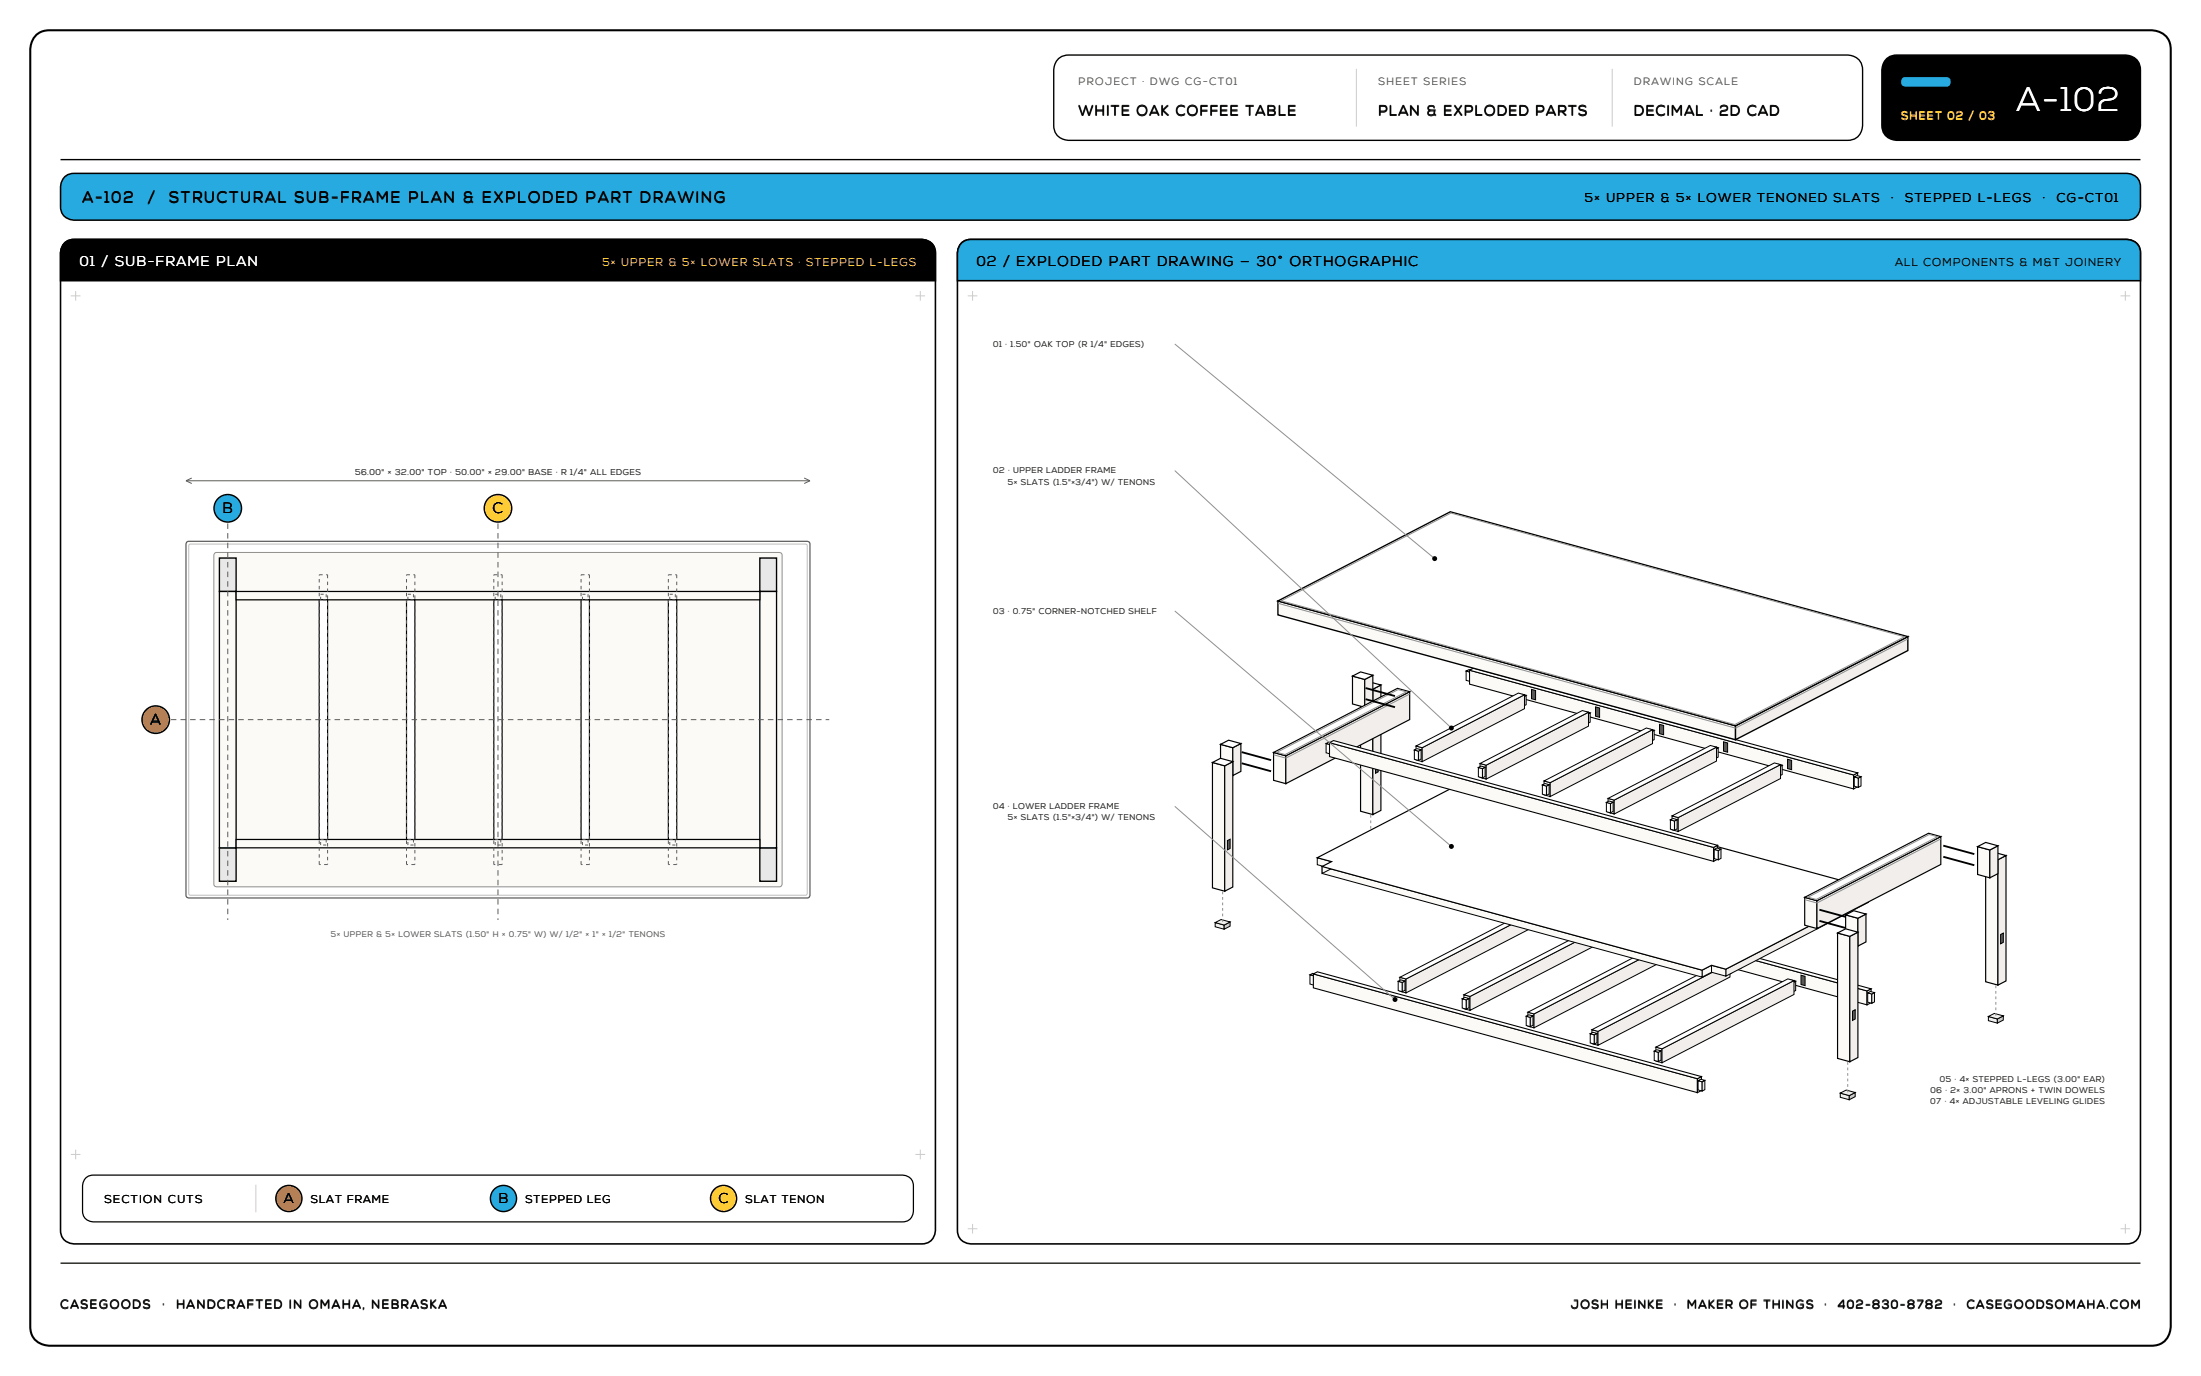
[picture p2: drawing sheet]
<svg xmlns="http://www.w3.org/2000/svg" width="564mm" height="353mm" viewBox="0 0 564 353" stroke-linecap="round" stroke-linejoin="round" font-family="sans-serif">
<path d="M9.5 8.8l.8-.5 1.1-.4 1.3-.1h539a4.8 4.8 0 0 1 5 4.9v327.4a4.8 4.8 0 0 1-5 4.9h-539a4.8 4.8 0 0 1-4.9-4.9v-327.4l.1-1.1a5.1 5.1 0 0 1 1.6-2.8z" fill="#fff" stroke="#000" stroke-width=".53"/>
<path d="M271.4 15.1l1.6-.9 1.1-.1h199.7a3.8 3.8 0 0 1 3.9 3.9v14.1a3.8 3.8 0 0 1-3.9 3.9h-199.7a3.8 3.8 0 0 1-3.9-3.9l.1-14.6a4.3 4.3 0 0 1 1.1-2.4z" fill="#fff" stroke="#000" stroke-width=".35"/>
<path d="M347.8 17.6v14.9M413.5 17.6v14.9" fill="none" stroke="#cbcbcb" stroke-width=".26"/>
<path d="M483.7 15.1l1.6-.9 1.2-.1h58.5a3.8 3.8 0 0 1 3.9 3.9v14.1a3.8 3.8 0 0 1-3.9 3.9h-58.5a3.8 3.8 0 0 1-3.9-3.9v-14.6a4.3 4.3 0 0 1 1.1-2.4z" fill="#000" stroke="#000" stroke-width=".35"/>
<path d="M487.8 20.1l.8-.3h10.6a1.25 1.25 0 0 1 1.1 1.2 1.25 1.25 0 0 1-1.1 1.2h-10.6a1.25 1.25 0 0 1-1.1-.8 1.25 1.25 0 0 1 .3-1.3z" fill="#27aae0"/>
<path d="M15.5 40.9h533.4" fill="none" stroke="#000" stroke-width=".35"/>
<path d="M16.4 45.6l.6-.6 .9-.4 1.1-.2h526.4a3.5 3.5 0 0 1 3.5 3.6v4.9a3.5 3.5 0 0 1-3.5 3.5h-526.4a3.5 3.5 0 0 1-3.5-3.5v-5.1l.2-.9z" fill="#27aae0" stroke="#000" stroke-width=".39"/>
<path d="M15.5 323.9h533.4" fill="none" stroke="#000" stroke-width=".32"/>
<path d="M16.4 62.5l.6-.6 .9-.4 1.1-.1h217.4a3.5 3.5 0 0 1 3.5 3.5v250.5a3.5 3.5 0 0 1-3.5 3.5h-217.4a3.5 3.5 0 0 1-3.5-3.5v-250.5l.2-1.1z" fill="#fff" stroke="#000" stroke-width=".41"/>
<path d="M16.4 62.5l.6-.6 .9-.4 1.1-.1h217.4a3.5 3.5 0 0 1 3.5 3.5v7.1h-224.4v-7.2l.2-1z" fill="#000" stroke="#000" stroke-width=".41"/>
<path d="M18.2 75.8h2.4M19.4 74.6v2.5M234.8 75.8h2.4M236 74.6v2.5M18.2 296h2.4M19.4 294.7v2.5M234.8 296h2.4M236 294.7v2.5" fill="none" stroke="#cbcbcb" stroke-width=".26"/>
<path d="M246.4 62.5l.6-.6 .9-.4 1.2-.1h296.3a3.5 3.5 0 0 1 3.5 3.5v250.5a3.5 3.5 0 0 1-3.5 3.5h-296.3a3.5 3.5 0 0 1-3.6-3.5v-250.5l.2-1.1z" fill="#fff" stroke="#000" stroke-width=".41"/>
<path d="M246.4 62.5l.6-.6 .9-.4 1.2-.1h296.3a3.5 3.5 0 0 1 3.5 3.5v7.1h-303.4v-7.2l.2-1z" fill="#27aae0" stroke="#000" stroke-width=".41"/>
<path d="M248.2 75.8h2.4M249.4 74.6v2.5M543.8 75.8h2.5M545 74.6v2.5M248.2 315h2.4M249.4 313.8v2.5M543.8 315h2.5M545 313.8v2.5" fill="none" stroke="#cbcbcb" stroke-width=".26"/>
<path d="M48 138.9h159.4l.3 .6-.1 90.4-.6 .3-158.9-.1-.4-.6v-90z" fill="#fff" stroke="#5c5c5c" stroke-width=".32"/>
<path d="M48.5 139.6h158.4v89.8h-158.4z" fill="none" stroke="#bdbdbd" stroke-width=".26"/>
<path d="M55.1 141.8l145.1-.1 .4 .6-.1 84.7-.6 .4-144.7-.1-.4-.6v-84.4z" fill="#fbfaf7" stroke="#8f8f8f" stroke-width=".26"/>
<path d="M56.3 143.1h4.3v8.5h-4.3z" fill="#e8e8e8"/>
<path d="M56.3 143.1h4.3v8.5h-4.3z" fill="none" stroke="#000" stroke-width=".35"/>
<path d="M194.9 143.1h4.2v8.5h-4.2z" fill="#e8e8e8"/>
<path d="M194.9 143.1h4.2v8.5h-4.2z" fill="none" stroke="#000" stroke-width=".35"/>
<path d="M56.3 217.4h4.3v8.5h-4.3z" fill="#e8e8e8"/>
<path d="M56.3 217.4h4.3v8.5h-4.3z" fill="none" stroke="#000" stroke-width=".35"/>
<path d="M194.9 217.4h4.2v8.5h-4.2z" fill="#e8e8e8"/>
<path d="M194.9 217.4h4.2v8.5h-4.2z" fill="none" stroke="#000" stroke-width=".35"/>
<path d="M56.3 151.6h4.3v65.8h-4.3z" fill="#fbfaf7"/>
<path d="M56.3 151.6h4.3v65.8h-4.3z" fill="none" stroke="#000" stroke-width=".34"/>
<path d="M194.9 151.6h4.2v65.8h-4.2z" fill="#fbfaf7"/>
<path d="M194.9 151.6h4.2v65.8h-4.2z" fill="none" stroke="#000" stroke-width=".34"/>
<path d="M60.6 151.6h134.3v2.2h-134.3z" fill="#fbfaf7"/>
<path d="M60.6 151.6h134.3v2.2h-134.3z" fill="none" stroke="#000" stroke-width=".32"/>
<path d="M60.6 215.2h134.3v2.2h-134.3z" fill="#fbfaf7"/>
<path d="M60.6 215.2h134.3v2.2h-134.3z" fill="none" stroke="#000" stroke-width=".32"/>
<path d="M81.9 153.8h2.1v61.4h-2.1z" fill="#fff"/>
<path d="M81.9 153.8h2.1v61.4h-2.1z" fill="none" stroke="#000" stroke-width=".3"/>
<path d="M82.2 152.4h1.5M82.2 153.8v-1.4M83.7 152.4v1.4M83.7 153.8h-1.5M82.2 215.2h1.5M82.2 216.6v-1.4M83.7 215.2v1.4M83.7 216.6h-1.5" fill="none" stroke="#5c5c5c" stroke-width=".26" stroke-dasharray=".8 .6" stroke-linecap="butt"/>
<path d="M104.3 153.8h2.1v61.4h-2.1z" fill="#fff"/>
<path d="M104.3 153.8h2.1v61.4h-2.1z" fill="none" stroke="#000" stroke-width=".3"/>
<path d="M104.6 152.4h1.4M104.6 153.8v-1.4M106 152.4v1.4M106 153.8h-1.4M104.6 215.2h1.4M104.6 216.6v-1.4M106 215.2v1.4M106 216.6h-1.4" fill="none" stroke="#5c5c5c" stroke-width=".26" stroke-dasharray=".8 .6" stroke-linecap="butt"/>
<path d="M126.6 153.8h2.2v61.4h-2.2z" fill="#fff"/>
<path d="M126.6 153.8h2.2v61.4h-2.2z" fill="none" stroke="#000" stroke-width=".3"/>
<path d="M127 152.4h1.4M127 153.8v-1.4M128.4 152.4v1.4M128.4 153.8h-1.4M127 215.2h1.4M127 216.6v-1.4M128.4 215.2v1.4M128.4 216.6h-1.4" fill="none" stroke="#5c5c5c" stroke-width=".26" stroke-dasharray=".8 .6" stroke-linecap="butt"/>
<path d="M149 153.8h2.2v61.4h-2.2z" fill="#fff"/>
<path d="M149 153.8h2.2v61.4h-2.2z" fill="none" stroke="#000" stroke-width=".3"/>
<path d="M149.4 152.4h1.4M149.4 153.8v-1.4M150.8 152.4v1.4M150.8 153.8h-1.4M149.4 215.2h1.4M149.4 216.6v-1.4M150.8 215.2v1.4M150.8 216.6h-1.4" fill="none" stroke="#5c5c5c" stroke-width=".26" stroke-dasharray=".8 .6" stroke-linecap="butt"/>
<path d="M171.4 153.8h2.1v61.4h-2.1z" fill="#fff"/>
<path d="M171.4 153.8h2.1v61.4h-2.1z" fill="none" stroke="#000" stroke-width=".3"/>
<path d="M171.8 152.4h1.4M171.8 153.8v-1.4M173.2 152.4v1.4M173.2 153.8h-1.4M171.8 215.2h1.4M171.8 216.6v-1.4M173.2 215.2v1.4M173.2 216.6h-1.4" fill="none" stroke="#5c5c5c" stroke-width=".26" stroke-dasharray=".8 .6" stroke-linecap="butt"/>
<g fill="none" stroke="#5c5c5c" stroke-width=".26" stroke-dasharray=".9 .9" stroke-linecap="butt">
<path d="M81.9 147.4h2.1M84 147.4v74.3M104.3 147.4h2.1M106.4 147.4v74.3M126.6 147.4h2.2M128.8 147.4v74.3M149 147.4h2.2M151.2 147.4v74.3M171.4 147.4h2.1M173.5 147.4v74.3M81.9 221.7v-74.3M84 221.7h-2.1"/>
<path d="M104.3 221.7v-74.3M106.4 221.7h-2.1M126.6 221.7v-74.3M128.8 221.7h-2.2M149 221.7v-74.3M151.2 221.7h-2.2M171.4 221.7v-74.3M173.5 221.7h-2.1"/>
</g>
<circle cx="39.9" cy="184.5" r="3.5" fill="#ef6922" stroke="#000" stroke-width=".37"/>
<path d="M43.8 184.5h168.9" fill="none" stroke="#5c5c5c" stroke-width=".26" stroke-dasharray="1.4 1.1" stroke-linecap="butt"/>
<circle cx="58.4" cy="130.3" r="3.5" fill="#27aae0" stroke="#000" stroke-width=".37"/>
<path d="M58.4 134.2v101.7" fill="none" stroke="#5c5c5c" stroke-width=".26" stroke-dasharray="1.4 1.1" stroke-linecap="butt"/>
<circle cx="127.7" cy="130.3" r="3.5" fill="#fdcb33" stroke="#000" stroke-width=".37"/>
<path d="M127.7 134.2v101.7" fill="none" stroke="#5c5c5c" stroke-width=".26" stroke-dasharray="1.4 1.1" stroke-linecap="butt"/>
<path d="M47.7 123.3h160M47.7 123.3l1.5 .7M49.2 122.6l-1.5 .7M206.2 122.6l1.5 .7M207.7 123.3l-1.5 .7" fill="none" stroke="#5c5c5c" stroke-width=".26"/>
<path d="M21.9 302.2l1.2-.8 .9-.1h207.4a2.76 2.76 0 0 1 2.8 2.8v6.3a2.76 2.76 0 0 1-2.8 2.9h-207.4a2.76 2.76 0 0 1-2.8-2.9v-6.4l.1-.8z" fill="#fff" stroke="#000" stroke-width=".32"/>
<path d="M65.6 303.7v7.1" fill="none" stroke="#cbcbcb" stroke-width=".26"/>
<circle cx="74.1" cy="307.3" r="3.4" fill="#ef6922" stroke="#000" stroke-width=".37"/>
<circle cx="129.1" cy="307.3" r="3.4" fill="#27aae0" stroke="#000" stroke-width=".37"/>
<circle cx="185.6" cy="307.3" r="3.4" fill="#fdcb33" stroke="#000" stroke-width=".37"/>
<path d="M348.9 175.8l3.2 .9v32.1l-3.2-.8z" fill="#fbfaf7" stroke="#000" stroke-width=".3"/>
<path d="M352.1 176.7l2-1.1v32.2l-2 1z" fill="#f1eeeb" stroke="#000" stroke-width=".3"/>
<path d="M348.9 175.8l2.1-1 3.1 .8-2 1.1z" fill="#fff" stroke="#000" stroke-width=".3"/>
<path d="M346.8 173.3l3.2 .9v7.1l-3.2-.8z" fill="#fbfaf7" stroke="#000" stroke-width=".3"/>
<path d="M350 174.2l2.1-1.1v7.2l-2.1 1z" fill="#f1eeeb" stroke="#000" stroke-width=".3"/>
<path d="M346.8 173.3l2.1-1 3.2 .8-2.1 1.1z" fill="#fff" stroke="#000" stroke-width=".3"/>
<path d="M352.7 195.9l.7-.4v2.4l-.7 .3z" fill="#5c5c5c" stroke="#000" stroke-width=".26"/>
<path d="M349.6 216.9l2.3 .6v1.1l-2.3-.6z" fill="#edf0f2" stroke="#000" stroke-width=".26"/>
<path d="M351.9 217.5l1.5-.8v1.1l-1.5 .8z" fill="#cbcbcb" stroke="#000" stroke-width=".26"/>
<path d="M349.6 216.9l1.5-.8 2.3 .6-1.5 .8z" fill="#edf0f2" stroke="#000" stroke-width=".26"/>
<path d="M351.5 216.7v-8.3" fill="none" stroke="#8f8f8f" stroke-width=".26" stroke-dasharray=".7 .7" stroke-linecap="butt"/>
<path d="M509.2 219.6l3.2 .8v32.2l-3.2-.9z" fill="#fbfaf7" stroke="#000" stroke-width=".3"/>
<path d="M512.4 220.4l2-1.1v32.2l-2 1.1z" fill="#f1eeeb" stroke="#000" stroke-width=".3"/>
<path d="M509.2 219.6l2.1-1.1 3.1 .8-2 1.1z" fill="#fff" stroke="#000" stroke-width=".3"/>
<path d="M507.1 217.1l3.2 .8v7.2l-3.2-.9z" fill="#fbfaf7" stroke="#000" stroke-width=".3"/>
<path d="M510.3 217.9l2.1-1.1v7.2l-2.1 1.1z" fill="#f1eeeb" stroke="#000" stroke-width=".3"/>
<path d="M507.1 217.1l2.1-1.1 3.2 .8-2.1 1.1z" fill="#fff" stroke="#000" stroke-width=".3"/>
<path d="M513.1 239.6l.6-.4v2.4l-.6 .4z" fill="#5c5c5c" stroke="#000" stroke-width=".26"/>
<path d="M509.9 260.6l2.3 .6v1.1l-2.3-.6z" fill="#edf0f2" stroke="#000" stroke-width=".26"/>
<path d="M512.2 261.2l1.5-.8v1.1l-1.5 .8z" fill="#cbcbcb" stroke="#000" stroke-width=".26"/>
<path d="M509.9 260.6l1.5-.8 2.3 .6-1.5 .8z" fill="#edf0f2" stroke="#000" stroke-width=".26"/>
<path d="M511.8 260.4v-8.3" fill="none" stroke="#8f8f8f" stroke-width=".26" stroke-dasharray=".7 .7" stroke-linecap="butt"/>
<path d="M379.4 227.4l1.1 .3v2.4l-1.1-.3z" fill="#fff" stroke="#000" stroke-width=".26"/>
<path d="M380.5 227.7l.7-.4v2.4l-.7 .4z" fill="#e8e8e8" stroke="#000" stroke-width=".26"/>
<path d="M379.4 227.4l.7-.3 1.1 .2-.7 .4z" fill="#fff" stroke="#000" stroke-width=".26"/>
<path d="M380.3 227.2l98.5 26.8v3.6l-98.5-26.8z" fill="#fbfaf7" stroke="#000" stroke-width=".28"/>
<path d="M478.8 254l1-.5v3.6l-1 .5z" fill="#f1eeeb" stroke="#000" stroke-width=".28"/>
<path d="M380.3 227.2l1-.5 98.5 26.8-1 .5z" fill="#fff" stroke="#000" stroke-width=".28"/>
<path d="M479 254.6l1 .2v2.4l-1-.3z" fill="#fff" stroke="#000" stroke-width=".26"/>
<path d="M480 254.8l.7-.3v2.4l-.7 .3z" fill="#e8e8e8" stroke="#000" stroke-width=".26"/>
<path d="M479 254.6l.7-.4 1 .3-.7 .3z" fill="#fff" stroke="#000" stroke-width=".26"/>
<g fill="#5c5c5c" stroke="#000" stroke-width=".26">
<path d="M396.2 232.1l1.1 .3v2.4l-1.1-.3z"/>
<path d="M412.6 236.6l1.1 .3v2.4l-1.1-.3z"/>
<path d="M429 241.1l1.1 .3v2.3l-1.1-.2z"/>
<path d="M445.4 245.6l1.1 .2v2.4l-1.1-.3z"/>
<path d="M461.9 250l1 .3v2.4l-1-.3z"/>
</g>
<path d="M393.1 233.7l1 .3v2.4l-1-.3z" fill="#fff" stroke="#000" stroke-width=".26"/>
<path d="M394.1 234l.7-.3v2.3l-.7 .4z" fill="#e8e8e8" stroke="#000" stroke-width=".26"/>
<path d="M393.1 233.7l.7-.3 1 .3-.7 .3z" fill="#fff" stroke="#000" stroke-width=".26"/>
<path d="M359 250.6l1.6 .4v3.6l-1.6-.5z" fill="#fbfaf7" stroke="#000" stroke-width=".26"/>
<path d="M360.6 251l33.8-17.5v3.6l-33.8 17.5z" fill="#f1eeeb" stroke="#000" stroke-width=".26"/>
<g fill="#fff" stroke="#000" stroke-width=".26">
<path d="M359 250.6l33.8-17.5 1.6 .4-33.8 17.5z"/>
<path d="M358.6 251.6l1 .3v2.4l-1-.3z"/>
</g>
<path d="M359.6 251.9l.7-.4v2.4l-.7 .4z" fill="#e8e8e8" stroke="#000" stroke-width=".26"/>
<g fill="#fff" stroke="#000" stroke-width=".26">
<path d="M358.6 251.6l.7-.4 1 .3-.7 .4z"/>
<path d="M409.5 238.2l1.1 .3v2.4l-1.1-.3z"/>
</g>
<path d="M410.6 238.5l.7-.4v2.4l-.7 .4z" fill="#e8e8e8" stroke="#000" stroke-width=".26"/>
<path d="M409.5 238.2l.7-.4 1.1 .3-.7 .4z" fill="#fff" stroke="#000" stroke-width=".26"/>
<path d="M375.4 255l1.6 .5v3.5l-1.6-.4z" fill="#fbfaf7" stroke="#000" stroke-width=".26"/>
<path d="M377 255.5l33.8-17.5v3.5l-33.8 17.5z" fill="#f1eeeb" stroke="#000" stroke-width=".26"/>
<g fill="#fff" stroke="#000" stroke-width=".26">
<path d="M375.4 255l33.9-17.5 1.5 .5-33.8 17.5z"/>
<path d="M375 256.1l1 .2v2.4l-1-.3z"/>
</g>
<path d="M376 256.3l.7-.3v2.4l-.7 .3z" fill="#e8e8e8" stroke="#000" stroke-width=".26"/>
<g fill="#fff" stroke="#000" stroke-width=".26">
<path d="M375 256.1l.7-.4 1 .3-.7 .3z"/>
<path d="M425.9 242.7l1.1 .3v2.3l-1.1-.2z"/>
</g>
<path d="M427 243l.7-.4v2.4l-.7 .3z" fill="#e8e8e8" stroke="#000" stroke-width=".26"/>
<path d="M425.9 242.7l.7-.4 1.1 .3-.7 .4z" fill="#fff" stroke="#000" stroke-width=".26"/>
<path d="M391.8 259.5l1.6 .4v3.6l-1.6-.4z" fill="#fbfaf7" stroke="#000" stroke-width=".26"/>
<path d="M393.4 259.9l33.8-17.5v3.6l-33.8 17.5z" fill="#f1eeeb" stroke="#000" stroke-width=".26"/>
<g fill="#fff" stroke="#000" stroke-width=".26">
<path d="M391.8 259.5l33.9-17.5 1.5 .4-33.8 17.5z"/>
<path d="M391.4 260.5l1 .3v2.4l-1-.3z"/>
</g>
<path d="M392.4 260.8l.7-.3v2.3l-.7 .4z" fill="#e8e8e8" stroke="#000" stroke-width=".26"/>
<g fill="#fff" stroke="#000" stroke-width=".26">
<path d="M391.4 260.5l.7-.3 1 .3-.7 .3z"/>
<path d="M442.3 247.2l1.1 .2v2.4l-1.1-.3z"/>
</g>
<path d="M443.4 247.4l.7-.3v2.4l-.7 .3z" fill="#e8e8e8" stroke="#000" stroke-width=".26"/>
<path d="M442.3 247.2l.7-.4 1.1 .3-.7 .3z" fill="#fff" stroke="#000" stroke-width=".26"/>
<path d="M408.2 264l1.6 .4v3.6l-1.6-.4z" fill="#fbfaf7" stroke="#000" stroke-width=".26"/>
<path d="M409.8 264.4l33.8-17.5v3.6l-33.8 17.5z" fill="#f1eeeb" stroke="#000" stroke-width=".26"/>
<g fill="#fff" stroke="#000" stroke-width=".26">
<path d="M408.2 264l33.9-17.5 1.5 .4-33.8 17.5z"/>
<path d="M407.8 265l1.1 .3v2.4l-1.1-.3z"/>
</g>
<path d="M408.9 265.3l.7-.4v2.4l-.7 .4z" fill="#e8e8e8" stroke="#000" stroke-width=".26"/>
<g fill="#fff" stroke="#000" stroke-width=".26">
<path d="M407.8 265l.7-.3 1.1 .2-.7 .4z"/>
<path d="M458.8 251.6l1 .3v2.4l-1-.3z"/>
</g>
<path d="M459.8 251.9l.7-.3v2.3l-.7 .4z" fill="#e8e8e8" stroke="#000" stroke-width=".26"/>
<path d="M458.8 251.6l.6-.3 1.1 .3-.7 .3z" fill="#fff" stroke="#000" stroke-width=".26"/>
<path d="M424.7 268.5l1.5 .4v3.6l-1.5-.5z" fill="#fbfaf7" stroke="#000" stroke-width=".26"/>
<path d="M426.2 268.9l33.9-17.5v3.6l-33.9 17.5z" fill="#f1eeeb" stroke="#000" stroke-width=".26"/>
<g fill="#fff" stroke="#000" stroke-width=".26">
<path d="M424.7 268.5l33.8-17.5 1.6 .4-33.9 17.5z"/>
<path d="M424.2 269.5l1.1 .3v2.4l-1.1-.3z"/>
</g>
<path d="M425.3 269.8l.7-.4v2.4l-.7 .4z" fill="#e8e8e8" stroke="#000" stroke-width=".26"/>
<g fill="#fff" stroke="#000" stroke-width=".26">
<path d="M424.2 269.5l.7-.4 1.1 .3-.7 .4z"/>
<path d="M335.9 249.9l1.1 .3v2.4l-1.1-.3z"/>
</g>
<path d="M337 250.2l.7-.4v2.4l-.7 .4z" fill="#e8e8e8" stroke="#000" stroke-width=".26"/>
<path d="M335.9 249.9l.7-.3 1.1 .2-.7 .4z" fill="#fff" stroke="#000" stroke-width=".26"/>
<path d="M336.8 249.7l98.5 26.9v3.5l-98.5-26.8z" fill="#fbfaf7" stroke="#000" stroke-width=".28"/>
<path d="M435.3 276.6l1-.6v3.6l-1 .5z" fill="#f1eeeb" stroke="#000" stroke-width=".28"/>
<path d="M336.8 249.7l1-.5 98.5 26.8-1 .6z" fill="#fff" stroke="#000" stroke-width=".28"/>
<path d="M435.5 277.1l1 .2v2.4l-1-.3z" fill="#fff" stroke="#000" stroke-width=".26"/>
<path d="M436.5 277.3l.7-.3v2.4l-.7 .3z" fill="#e8e8e8" stroke="#000" stroke-width=".26"/>
<path d="M435.5 277.1l.7-.4 1 .3-.7 .3z" fill="#fff" stroke="#000" stroke-width=".26"/>
<path d="M442.6 248.5l36.6-19v1.8l-36.6 19z" fill="#f1eeeb" stroke="#000" stroke-width=".26"/>
<g fill="#fbfaf7" stroke="#000" stroke-width=".26">
<path d="M438.9 247.5l3.7 1v1.8l-3.7-1z"/>
<path d="M436.5 248.7l2.4-1.2v1.8l-2.4 1.2z"/>
<path d="M339.1 222.2l97.4 26.5v1.8l-97.4-26.6z"/>
<path d="M339.1 222.2l2.4-1.3v1.8l-2.4 1.2z"/>
<path d="M337.8 219.9l3.7 1v1.8l-3.7-1z"/>
</g>
<path d="M337.8 219.9l36.6-18.9 3.7 1 2.4-1.3 97.4 26.6-2.4 1.2 3.7 1-36.6 19-3.7-1-2.4 1.2-97.4-26.5 2.4-1.3z" fill="#fff" stroke="#000" stroke-width=".3"/>
<path d="M326.6 192.9l3.1 .9v7.1l-3.1-.8z" fill="#fbfaf7" stroke="#000" stroke-width=".3"/>
<path d="M329.7 193.8l31.8-16.5v7.2l-31.8 16.4z" fill="#f1eeeb" stroke="#000" stroke-width=".3"/>
<path d="M326.6 192.9l31.8-16.4 3.1 .8-31.8 16.5z" fill="#fff" stroke="#000" stroke-width=".3"/>
<path d="M361.5 177.9l-31.8 16.5-3.1-.9M327.5 192.9l31-16.1 2.1 .6-31 16z" fill="none" stroke="#8f8f8f" stroke-width=".26"/>
<path d="M350.2 179.3l7.5 2M350.2 176.4l7.5 2.1M318.4 195.7l7.6 2M318.4 192.8l7.6 2.1" fill="none" stroke="#000" stroke-width=".48"/>
<path d="M376 172l1 .3v2.4l-1-.3z" fill="#fff" stroke="#000" stroke-width=".26"/>
<path d="M377 172.3l.7-.3v2.4l-.7 .3z" fill="#e8e8e8" stroke="#000" stroke-width=".26"/>
<path d="M376 172l.7-.3 1 .3-.7 .3z" fill="#fff" stroke="#000" stroke-width=".26"/>
<path d="M376.9 171.8l98.5 26.9v3.6l-98.5-26.9z" fill="#fbfaf7" stroke="#000" stroke-width=".28"/>
<path d="M475.4 198.7l1-.5v3.5l-1 .6z" fill="#f1eeeb" stroke="#000" stroke-width=".28"/>
<path d="M376.9 171.8l1-.5 98.5 26.9-1 .5z" fill="#fff" stroke="#000" stroke-width=".28"/>
<path d="M475.5 199.2l1.1 .3v2.4l-1.1-.3z" fill="#fff" stroke="#000" stroke-width=".26"/>
<path d="M476.6 199.5l.7-.4v2.4l-.7 .4z" fill="#e8e8e8" stroke="#000" stroke-width=".26"/>
<path d="M475.5 199.2l.7-.4 1.1 .3-.7 .4z" fill="#fff" stroke="#000" stroke-width=".26"/>
<g fill="#5c5c5c" stroke="#000" stroke-width=".26">
<path d="M392.8 176.8l1 .2v2.4l-1-.3z"/>
<path d="M409.2 181.2l1 .3v2.4l-1-.3z"/>
<path d="M425.6 185.7l1 .3v2.4l-1-.3z"/>
<path d="M442 190.2l1 .3v2.4l-1-.3z"/>
<path d="M458.4 194.7l1.1 .2v2.4l-1.1-.3z"/>
</g>
<path d="M389.6 178.4l1.1 .2v2.4l-1.1-.3z" fill="#fff" stroke="#000" stroke-width=".26"/>
<path d="M390.7 178.6l.7-.3v2.4l-.7 .3z" fill="#e8e8e8" stroke="#000" stroke-width=".26"/>
<path d="M389.6 178.4l.7-.4 1.1 .3-.7 .3z" fill="#fff" stroke="#000" stroke-width=".26"/>
<path d="M363.1 191.3l1.6 .4v3.6l-1.6-.5z" fill="#fbfaf7" stroke="#000" stroke-width=".26"/>
<path d="M364.7 191.7l26.3-13.6v3.6l-26.3 13.6z" fill="#f1eeeb" stroke="#000" stroke-width=".26"/>
<g fill="#fff" stroke="#000" stroke-width=".26">
<path d="M363.1 191.3l26.3-13.6 1.6 .4-26.3 13.6z"/>
<path d="M362.7 192.3l1.1 .3v2.4l-1.1-.3z"/>
</g>
<path d="M363.8 192.6l.7-.4v2.4l-.7 .4z" fill="#e8e8e8" stroke="#000" stroke-width=".26"/>
<g fill="#fff" stroke="#000" stroke-width=".26">
<path d="M362.7 192.3l.7-.4 1.1 .3-.7 .4z"/>
<path d="M406.1 182.8l1 .3v2.4l-1-.3z"/>
</g>
<path d="M407.1 183.1l.7-.3v2.3l-.7 .4z" fill="#e8e8e8" stroke="#000" stroke-width=".26"/>
<path d="M406.1 182.8l.6-.3 1.1 .3-.7 .3z" fill="#fff" stroke="#000" stroke-width=".26"/>
<path d="M379.6 195.7l1.5 .5v3.5l-1.5-.4z" fill="#fbfaf7" stroke="#000" stroke-width=".26"/>
<path d="M381.1 196.2l26.3-13.6v3.6l-26.3 13.5z" fill="#f1eeeb" stroke="#000" stroke-width=".26"/>
<g fill="#fff" stroke="#000" stroke-width=".26">
<path d="M379.6 195.7l26.2-13.5 1.6 .4-26.3 13.6z"/>
<path d="M379.1 196.8l1.1 .3v2.3l-1.1-.2z"/>
</g>
<path d="M380.2 197.1l.7-.4v2.4l-.7 .3z" fill="#e8e8e8" stroke="#000" stroke-width=".26"/>
<g fill="#fff" stroke="#000" stroke-width=".26">
<path d="M379.1 196.8l.7-.4 1.1 .3-.7 .4z"/>
<path d="M422.5 187.3l1 .3v2.4l-1-.3z"/>
</g>
<path d="M423.5 187.6l.7-.4v2.4l-.7 .4z" fill="#e8e8e8" stroke="#000" stroke-width=".26"/>
<path d="M422.5 187.3l.7-.3 1 .2-.7 .4z" fill="#fff" stroke="#000" stroke-width=".26"/>
<path d="M396 200.2l1.5 .4v3.6l-1.5-.4z" fill="#fbfaf7" stroke="#000" stroke-width=".26"/>
<path d="M397.5 200.6l26.3-13.5v3.5l-26.3 13.6z" fill="#f1eeeb" stroke="#000" stroke-width=".26"/>
<g fill="#fff" stroke="#000" stroke-width=".26">
<path d="M396 200.2l26.2-13.6 1.6 .5-26.3 13.5z"/>
<path d="M395.5 201.2l1.1 .3v2.4l-1.1-.3z"/>
</g>
<path d="M396.6 201.5l.7-.3v2.4l-.7 .3z" fill="#e8e8e8" stroke="#000" stroke-width=".26"/>
<g fill="#fff" stroke="#000" stroke-width=".26">
<path d="M395.5 201.2l.7-.3 1.1 .3-.7 .3z"/>
<path d="M438.9 191.8l1 .3v2.4l-1-.3z"/>
</g>
<path d="M439.9 192.1l.7-.4v2.4l-.7 .4z" fill="#e8e8e8" stroke="#000" stroke-width=".26"/>
<path d="M438.9 191.8l.7-.4 1 .3-.7 .4z" fill="#fff" stroke="#000" stroke-width=".26"/>
<path d="M412.4 204.7l1.6 .4v3.6l-1.6-.4z" fill="#fbfaf7" stroke="#000" stroke-width=".26"/>
<path d="M414 205.1l26.2-13.5v3.5l-26.2 13.6z" fill="#f1eeeb" stroke="#000" stroke-width=".26"/>
<g fill="#fff" stroke="#000" stroke-width=".26">
<path d="M412.4 204.7l26.2-13.6 1.6 .5-26.2 13.5z"/>
<path d="M412 205.7l1 .3v2.4l-1-.3z"/>
</g>
<path d="M413 206l.7-.3v2.3l-.7 .4z" fill="#e8e8e8" stroke="#000" stroke-width=".26"/>
<g fill="#fff" stroke="#000" stroke-width=".26">
<path d="M412 205.7l.6-.3 1.1 .3-.7 .3z"/>
<path d="M455.3 196.3l1 .3v2.3l-1-.3z"/>
</g>
<path d="M456.3 196.6l.7-.4v2.4l-.7 .3z" fill="#e8e8e8" stroke="#000" stroke-width=".26"/>
<path d="M455.3 196.3l.7-.4 1 .3-.7 .4z" fill="#fff" stroke="#000" stroke-width=".26"/>
<path d="M428.8 209.2l1.6 .4v3.6l-1.6-.5z" fill="#fbfaf7" stroke="#000" stroke-width=".26"/>
<path d="M430.4 209.6l26.2-13.6v3.6l-26.2 13.6z" fill="#f1eeeb" stroke="#000" stroke-width=".26"/>
<g fill="#fff" stroke="#000" stroke-width=".26">
<path d="M428.8 209.2l26.2-13.6 1.6 .4-26.2 13.6z"/>
<path d="M428.4 210.2l1 .3v2.4l-1-.3z"/>
</g>
<path d="M429.4 210.5l.7-.4v2.4l-.7 .4z" fill="#e8e8e8" stroke="#000" stroke-width=".26"/>
<g fill="#fff" stroke="#000" stroke-width=".26">
<path d="M428.4 210.2l.7-.4 1 .3-.7 .4z"/>
<path d="M340.1 190.6l1 .3v2.4l-1-.3z"/>
</g>
<path d="M341.1 190.9l.7-.4v2.4l-.7 .4z" fill="#e8e8e8" stroke="#000" stroke-width=".26"/>
<path d="M340.1 190.6l.7-.3 1 .2-.7 .4z" fill="#fff" stroke="#000" stroke-width=".26"/>
<path d="M341 190.4l98.4 26.9v3.5l-98.4-26.8z" fill="#fbfaf7" stroke="#000" stroke-width=".28"/>
<path d="M439.4 217.3l1.1-.6v3.6l-1.1 .5z" fill="#f1eeeb" stroke="#000" stroke-width=".28"/>
<path d="M341 190.4l1-.5 98.5 26.8-1.1 .6z" fill="#fff" stroke="#000" stroke-width=".28"/>
<path d="M439.6 217.8l1.1 .3v2.3l-1.1-.3z" fill="#fff" stroke="#000" stroke-width=".26"/>
<path d="M440.7 218.1l.6-.4v2.4l-.6 .3z" fill="#e8e8e8" stroke="#000" stroke-width=".26"/>
<path d="M439.6 217.8l.7-.4 1 .3-.6 .4z" fill="#fff" stroke="#000" stroke-width=".26"/>
<path d="M462.8 230.1l3.2 .8v7.2l-3.2-.9z" fill="#fbfaf7" stroke="#000" stroke-width=".3"/>
<path d="M466 230.9l31.7-16.4v7.1l-31.7 16.5z" fill="#f1eeeb" stroke="#000" stroke-width=".3"/>
<path d="M462.8 230.1l31.8-16.5 3.1 .9-31.7 16.4z" fill="#fff" stroke="#000" stroke-width=".3"/>
<path d="M497.7 215.1l-31.7 16.4-3.2-.8M463.7 230l31.1-16.1 2.1 .6-31.1 16.1z" fill="none" stroke="#8f8f8f" stroke-width=".26"/>
<path d="M498.3 219.7l8 2.1M498.3 216.8l8 2.2M466.6 236.1l7.9 2.2M466.6 233.2l7.9 2.2" fill="none" stroke="#000" stroke-width=".48"/>
<path d="M313 190.8l3.1 .9v7.1l-3.1-.8z" fill="#fbfaf7" stroke="#000" stroke-width=".3"/>
<path d="M316.1 191.7l2.1-1.1v7.2l-2.1 1z" fill="#f1eeeb" stroke="#000" stroke-width=".3"/>
<path d="M313 190.8l2.1-1 3.1 .8-2.1 1.1z" fill="#fff" stroke="#000" stroke-width=".3"/>
<path d="M310.9 195.5l3.2 .8v32.2l-3.2-.9z" fill="#fbfaf7" stroke="#000" stroke-width=".3"/>
<path d="M314.1 196.3l2-1v32.1l-2 1.1z" fill="#f1eeeb" stroke="#000" stroke-width=".3"/>
<path d="M310.9 195.5l2.1-1.1 3.1 .9-2 1z" fill="#fff" stroke="#000" stroke-width=".3"/>
<path d="M314.8 215.5l.7-.3v2.3l-.7 .4z" fill="#5c5c5c" stroke="#000" stroke-width=".26"/>
<path d="M311.6 236.5l2.3 .7v1l-2.3-.6z" fill="#edf0f2" stroke="#000" stroke-width=".26"/>
<path d="M313.9 237.2l1.6-.8v1l-1.6 .8z" fill="#cbcbcb" stroke="#000" stroke-width=".26"/>
<path d="M311.6 236.5l1.6-.8 2.3 .7-1.6 .8z" fill="#edf0f2" stroke="#000" stroke-width=".26"/>
<path d="M313.5 236.3v-8.3" fill="none" stroke="#8f8f8f" stroke-width=".26" stroke-dasharray=".7 .7" stroke-linecap="butt"/>
<path d="M473.3 234.6l3.2 .8v7.2l-3.2-.9z" fill="#fbfaf7" stroke="#000" stroke-width=".3"/>
<path d="M476.5 235.4l2-1.1v7.2l-2 1.1z" fill="#f1eeeb" stroke="#000" stroke-width=".3"/>
<path d="M473.3 234.6l2.1-1.1 3.1 .8-2 1.1z" fill="#fff" stroke="#000" stroke-width=".3"/>
<path d="M471.2 239.2l3.2 .9v32.1l-3.2-.9z" fill="#fbfaf7" stroke="#000" stroke-width=".3"/>
<path d="M474.4 240.1l2.1-1.1v32.1l-2.1 1.1z" fill="#f1eeeb" stroke="#000" stroke-width=".3"/>
<path d="M471.2 239.2l2.1-1.1 3.2 .9-2.1 1.1z" fill="#fff" stroke="#000" stroke-width=".3"/>
<path d="M475.1 259.2l.7-.3v2.4l-.7 .3z" fill="#5c5c5c" stroke="#000" stroke-width=".26"/>
<path d="M471.9 280.3l2.3 .6v1.1l-2.3-.7z" fill="#edf0f2" stroke="#000" stroke-width=".26"/>
<path d="M474.2 280.9l1.6-.8v1.1l-1.6 .8z" fill="#cbcbcb" stroke="#000" stroke-width=".26"/>
<path d="M471.9 280.3l1.6-.8 2.3 .6-1.6 .8z" fill="#edf0f2" stroke="#000" stroke-width=".26"/>
<path d="M473.8 280.1v-8.4" fill="none" stroke="#8f8f8f" stroke-width=".26" stroke-dasharray=".7 .7" stroke-linecap="butt"/>
<path d="M327.7 154.1l117.4 32v3.5l-117.4-32z" fill="#fbfaf7" stroke="#000" stroke-width=".35"/>
<path d="M445.1 186.1l44.2-22.9v3.6l-44.2 22.8z" fill="#f1eeeb" stroke="#000" stroke-width=".35"/>
<path d="M327.7 154.1l44.2-22.9 117.4 32-44.2 22.9z" fill="#fff" stroke="#000" stroke-width=".35"/>
<path d="M301.3 88.2l66.6 55M301.3 120.7l70.9 65.9M301.3 156.6l70.9 60.4M327.7 154.7l117.4 32 44.2-22.9M328.6 154l43.5-22.5 116.3 31.8-43.5 22.5zM301.3 206.7l56.5 49.6" fill="none" stroke="#8f8f8f" stroke-width=".26"/>
<g fill="#000">
<circle cx="367.9" cy="143.2" r=".64"/>
<circle cx="372.2" cy="186.6" r=".64"/>
<circle cx="372.2" cy="217" r=".64"/>
<circle cx="357.8" cy="256.3" r=".64"/>
</g>
<text font-size="8.6" fill="#fff" x="517.2" y="28.6">A-102</text>
<g font-size="4">
<text x="21.2" y="51.9">A-102</text>
<text x="38" y="51.9">/</text>
<text x="43.4" y="51.9">STRUCTURAL SUB-FRAME PLAN &amp; EXPLODED PART DRAWING</text>
</g>
<g font-size="3.8">
<text x="57.1" y="131.6">B</text>
<text x="126.4" y="131.6">C</text>
<text x="38.6" y="185.8">A</text>
</g>
<g font-size="3.7">
<text x="276.6" y="29.6">WHITE OAK COFFEE TABLE</text>
<text x="353.5" y="29.6">PLAN &amp; EXPLODED PARTS</text>
<text x="419.1" y="29.6">DECIMAL · 2D CAD</text>
</g>
<text font-size="3.6" fill="#fff" x="20.5" y="68.3">01 / SUB-FRAME PLAN</text>
<g font-size="3.6">
<text x="250.5" y="68.3">02 / EXPLODED PART DRAWING — 30° ORTHOGRAPHIC</text>
<text x="72.8" y="308.5">A</text>
<text x="127.9" y="308.5">B</text>
<text x="184.3" y="308.5">C</text>
</g>
<g font-size="3.2">
<text x="406.4" y="51.8">5× UPPER &amp; 5× LOWER TENONED SLATS</text>
<text x="485" y="51.8">·</text>
<text x="488.6" y="51.8">STEPPED L-LEGS</text>
<text x="523.9" y="51.8">·</text>
<text x="527.4" y="51.8">CG-CT01</text>
</g>
<g font-size="3.1">
<text x="15.5" y="335.5">CASEGOODS</text>
<text x="41.6" y="335.5">·</text>
<text x="45.2" y="335.5">HANDCRAFTED IN OMAHA, NEBRASKA</text>
</g>
<g font-size="3">
<text x="402.9" y="335.5">JOSH HEINKE</text>
<text x="429.3" y="335.5">·</text>
<text x="432.7" y="335.5">MAKER OF THINGS</text>
<text x="467.9" y="335.5">·</text>
<text x="471.3" y="335.5">402-830-8782</text>
<text x="501" y="335.5">·</text>
<text x="504.4" y="335.5">CASEGOODSOMAHA.COM</text>
</g>
<g font-size="2.9" fill="#fdcb33">
<text x="487.5" y="30.7">SHEET 02 / 03</text>
<text x="154.5" y="68.2">5× UPPER &amp; 5× LOWER SLATS · STEPPED L-LEGS</text>
</g>
<g font-size="2.9">
<text x="486" y="68.2">ALL COMPONENTS &amp; M&amp;T JOINERY</text>
<text x="26.8" y="308.5">SECTION CUTS</text>
</g>
<g font-size="2.8">
<text x="79.7" y="308.5">SLAT FRAME</text>
<text x="134.8" y="308.5">STEPPED LEG</text>
<text x="191.2" y="308.5">SLAT TENON</text>
</g>
<g font-size="2.7" fill="#5a5a5a">
<text x="276.6" y="21.9">PROJECT · DWG CG-CT01</text>
<text x="353.5" y="21.9">SHEET SERIES</text>
<text x="419.1" y="21.9">DRAWING SCALE</text>
</g>
<text font-size="2.2" fill="#242424" x="91.1" y="121.8">56.00&quot; × 32.00&quot; TOP · 50.00&quot; × 29.00&quot; BASE · R 1/4&quot; ALL EDGES</text>
<g font-size="2.1" fill="#242424">
<text x="254.7" y="88.9">01 · 1.50&quot; OAK TOP (R 1/4&quot; EDGES)</text>
<text x="254.7" y="121.4">02 · UPPER LADDER FRAME</text>
<text x="258.5" y="124.3">5× SLATS (1.5&quot;×3/4&quot;) W/ TENONS</text>
<text x="254.7" y="157.3">03 · 0.75&quot; CORNER-NOTCHED SHELF</text>
<text x="254.7" y="207.4">04 · LOWER LADDER FRAME</text>
<text x="258.5" y="210.4">5× SLATS (1.5&quot;×3/4&quot;) W/ TENONS</text>
<text x="495.1" y="280.2">06 · 2× 3.00&quot; APRONS + TWIN DOWELS</text>
<text x="497.5" y="277.3">05 · 4× STEPPED L-LEGS (3.00&quot; EAR)</text>
<text x="495" y="283.1">07 · 4× ADJUSTABLE LEVELING GLIDES</text>
</g>
<text font-size="2.1" fill="#5c5c5c" x="84.9" y="240.1">5× UPPER &amp; 5× LOWER SLATS (1.50&quot; H × 0.75&quot; W) W/ 1/2&quot; × 1&quot; × 1/2&quot; TENONS</text>
</svg>
